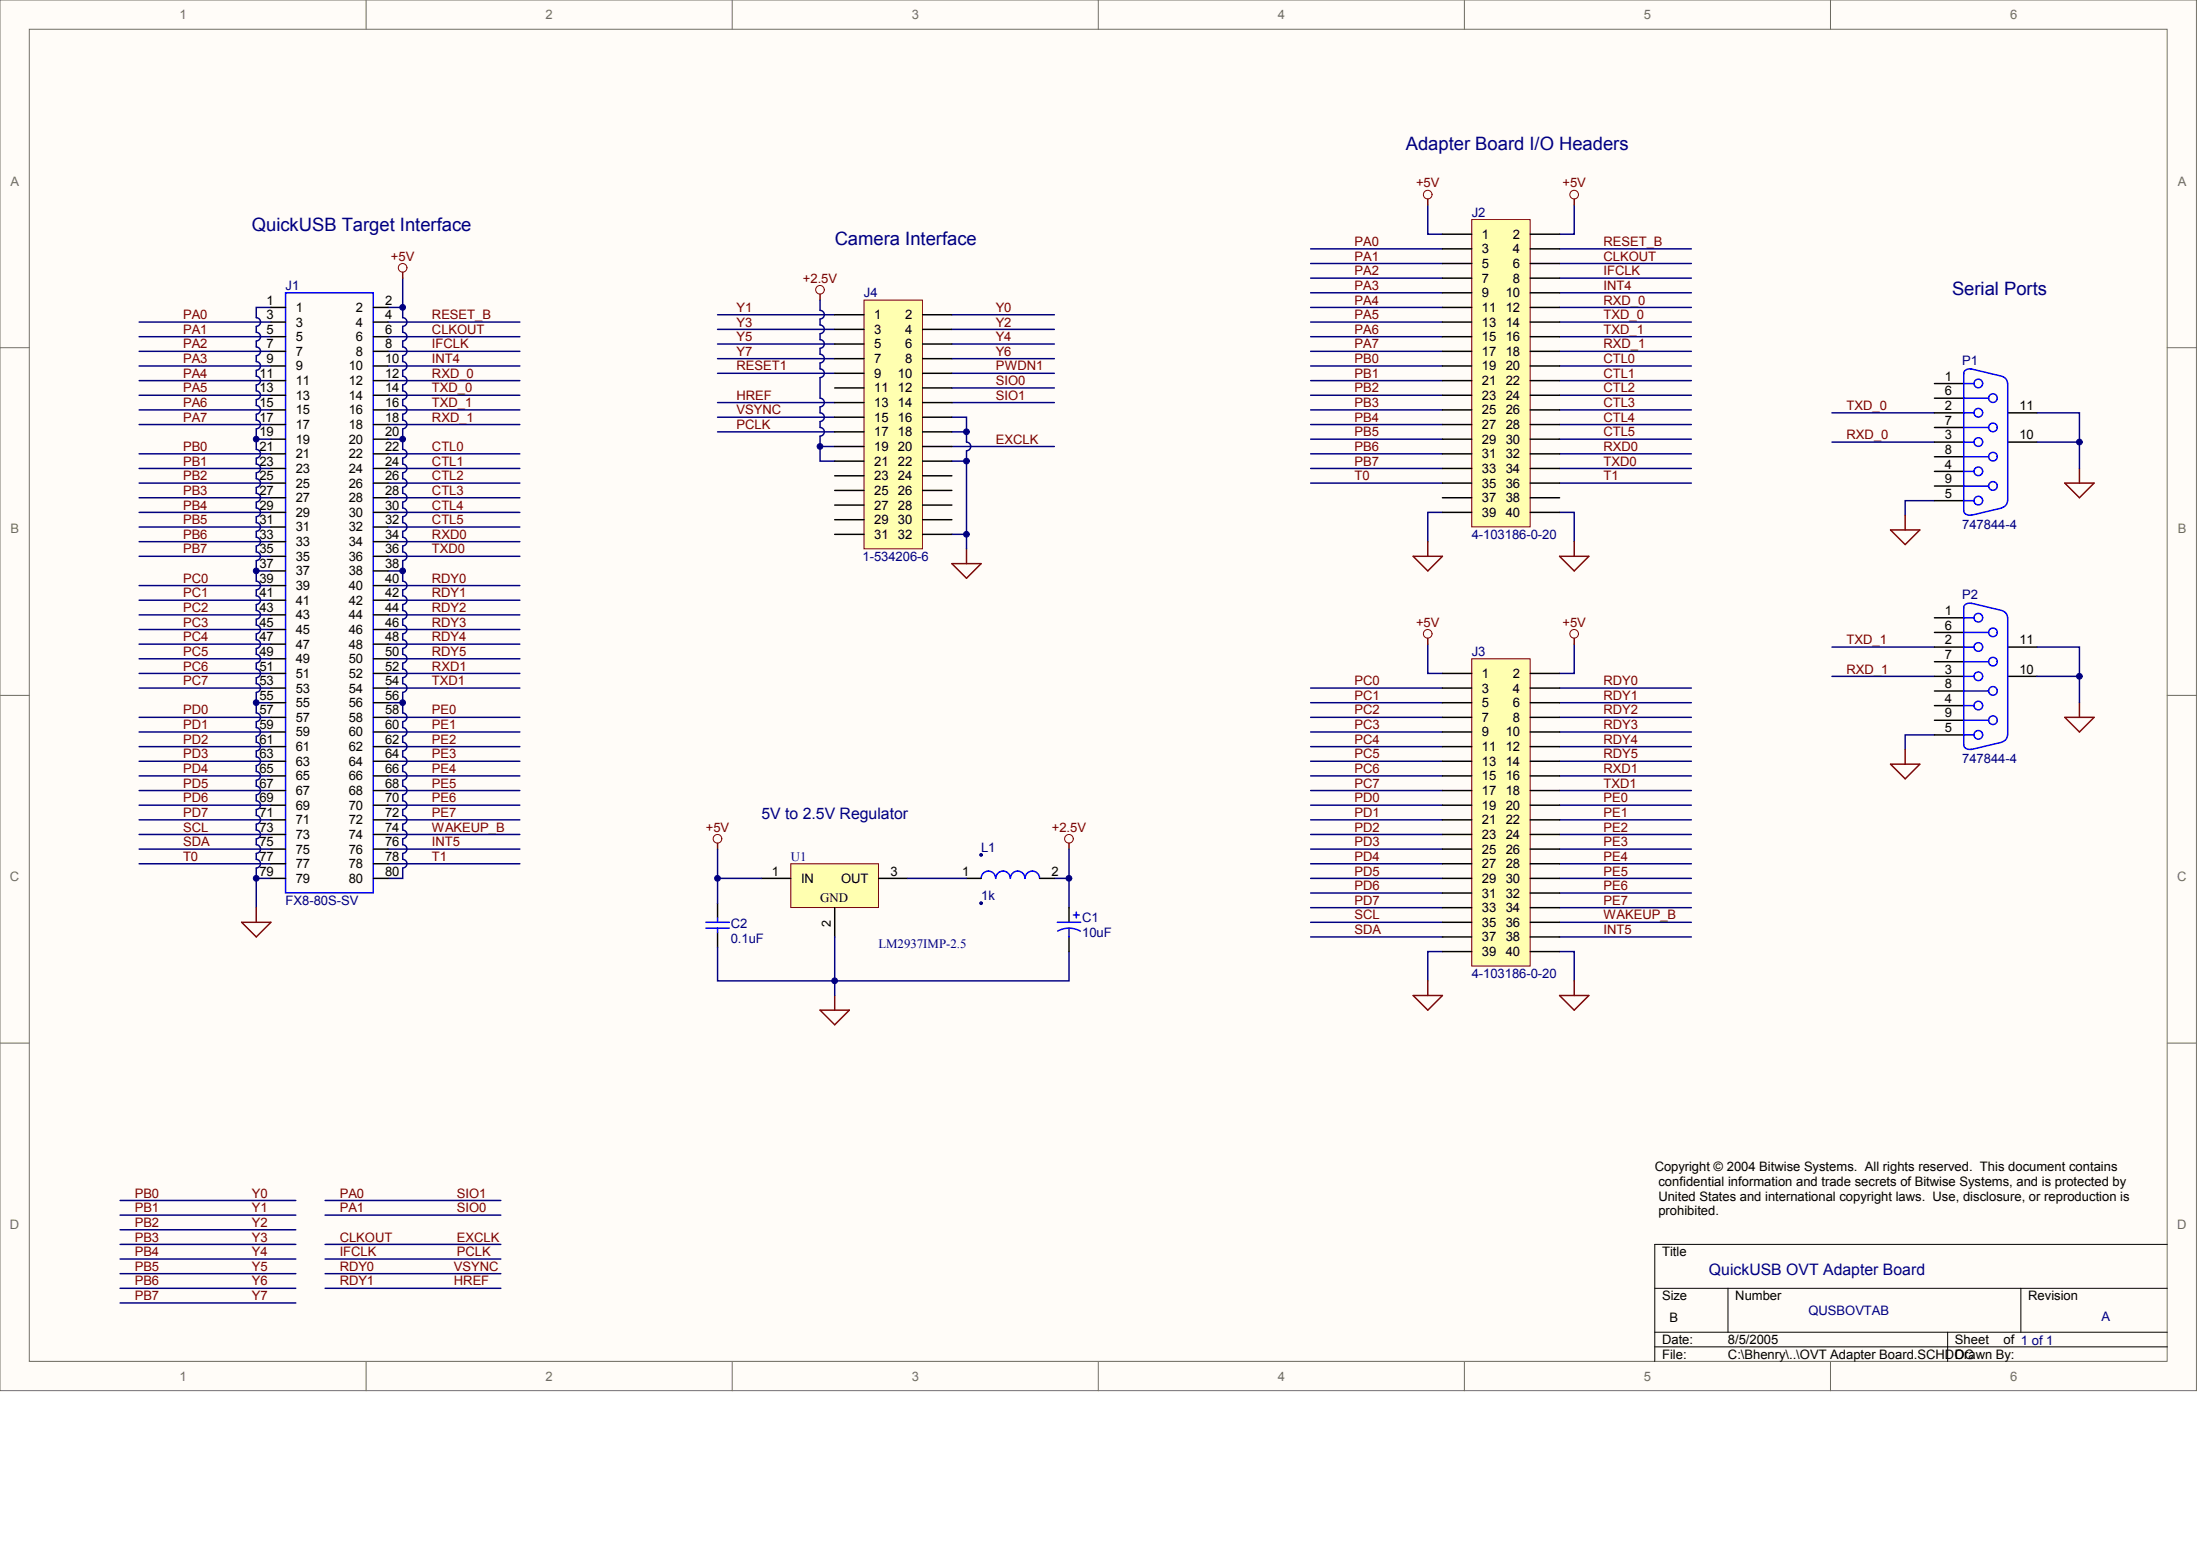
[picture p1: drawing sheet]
<svg xmlns="http://www.w3.org/2000/svg" width="840mm" height="594mm" viewBox="0 0 840 594" stroke-linecap="round" stroke-linejoin="round" font-family="sans-serif">
<g fill="#fffcf8" stroke="#716f64" stroke-width=".38">
<path d="M0 0h838.3v530.6h-838.3z"/>
<path d="M11.2 11.2h815.9v508.2h-815.9z"/>
</g>
<g fill="none" stroke="#716f64" stroke-width=".38">
<path d="M139.7 0v11.2M279.4 0v11.2M419.2 0v11.2M558.9 0v11.2M698.6 0v11.2M0 132.7h11.2M827.1 132.7h11.2M0 265.3h11.2M827.1 265.3h11.2M0 398h11.2M827.1 398h11.2M139.7 519.5v11.2"/>
<path d="M279.4 519.5v11.2M419.2 519.5v11.2M558.9 519.5v11.2M698.6 519.5v11.2"/>
</g>
<path d="M827.1 474.8h-195.6v44.7M631.5 491.6h195.6M659.5 491.6v16.7M771.2 491.6v16.7M631.5 508.3h195.6M631.5 513.9h195.6M743.3 508.3v11.2" fill="none" stroke="#000" stroke-width=".38"/>
<g fill="none" stroke="#000080" stroke-width=".56">
<path d="M544.9 78.2v11.2h5.6M600.8 78.2v11.2h-5.6M500.2 95h50.3M595.2 95h50.3M103.4 117.3h-5.6v3.9a1.65 1.65 0 0 1 1.6 1.7 1.65 1.65 0 0 1-1.6 1.6M148.1 117.3h5.6v3.9a1.65 1.65 0 0 1 1.6 1.7 1.65 1.65 0 0 1-1.6 1.6M153.7 106.1v11.2M313 114.5v3.9a1.68 1.68 0 0 1 1.6 1.7 1.68 1.68 0 0 1-1.6 1.7v2.2a1.65 1.65 0 0 1 1.6 1.6 1.65 1.65 0 0 1-1.6 1.7M500.2 111.7h50.3M500.2 106.1h50.3M500.2 117.3h50.3M500.2 100.5h50.3"/>
<path d="M595.2 111.7h50.3M595.2 106.1h50.3M595.2 117.3h50.3M595.2 100.5h50.3M53.1 139.6h50.3M53.1 134.1h50.3M53.1 128.5h50.3M53.1 122.9h50.3M97.8 124.6v2.2a1.65 1.65 0 0 1 1.6 1.6 1.65 1.65 0 0 1-1.6 1.7M97.8 130.1v2.3a1.65 1.65 0 0 1 1.6 1.6 1.65 1.65 0 0 1-1.6 1.7M97.8 135.7v2.3a1.65 1.65 0 0 1 1.6 1.6 1.65 1.65 0 0 1-1.6 1.7v2.3a1.65 1.65 0 0 1 1.6 1.6 1.65 1.65 0 0 1-1.6 1.6M148.1 139.6h50.3"/>
<path d="M148.1 134.1h50.3M148.1 128.5h50.3M148.1 122.9h50.3M153.7 124.6v2.2a1.65 1.65 0 0 1 1.6 1.6 1.65 1.65 0 0 1-1.6 1.7M153.7 130.1v2.3a1.65 1.65 0 0 1 1.6 1.6 1.65 1.65 0 0 1-1.6 1.7M153.7 135.7v2.3a1.65 1.65 0 0 1 1.6 1.6 1.65 1.65 0 0 1-1.6 1.7v2.3a1.65 1.65 0 0 1 1.6 1.6 1.65 1.65 0 0 1-1.6 1.6M273.8 120.1h44.8M273.8 125.7h44.8M273.8 131.3h44.8M273.8 136.8h44.8M313 138.5v2.3a1.68 1.68 0 0 1 1.6 1.6 1.68 1.68 0 0 1-1.6 1.7v7.8a1.65 1.65 0 0 1 1.6 1.7 1.65 1.65 0 0 1-1.6 1.6M313 127.4v2.2a1.68 1.68 0 0 1 1.6 1.7 1.68 1.68 0 0 1-1.6 1.6v2.3a1.65 1.65 0 0 1 1.6 1.6 1.65 1.65 0 0 1-1.6 1.7"/>
<path d="M363.3 120.1h39.1M363.3 125.7h39.1M363.3 131.3h39.1M363.3 136.8h39.1M500.2 139.6h50.3M500.2 134.1h50.3M500.2 128.5h50.3M500.2 122.9h50.3M595.2 139.6h50.3M595.2 134.1h50.3M595.2 128.5h50.3M595.2 122.9h50.3"/>
<path d="M53.1 150.8h50.3M53.1 145.2h50.3M53.1 156.4h50.3M97.8 146.9v2.2a1.65 1.65 0 0 1 1.6 1.7 1.65 1.65 0 0 1-1.6 1.6v2.3a1.65 1.65 0 0 1 1.6 1.7 1.65 1.65 0 0 1-1.6 1.6M97.8 158.1v2.2a1.65 1.65 0 0 1 1.6 1.7 1.65 1.65 0 0 1-1.6 1.6v7.9a1.65 1.65 0 0 1 1.6 1.6 1.65 1.65 0 0 1-1.6 1.7v2.3a1.65 1.65 0 0 1 1.6 1.6 1.65 1.65 0 0 1-1.6 1.7M148.1 150.8h50.3M148.1 145.2h50.3M148.1 156.4h50.3M153.7 146.9v2.2a1.65 1.65 0 0 1 1.6 1.7 1.65 1.65 0 0 1-1.6 1.6v2.3a1.65 1.65 0 0 1 1.6 1.7 1.65 1.65 0 0 1-1.6 1.6M153.7 158.1v2.2a1.65 1.65 0 0 1 1.6 1.7 1.65 1.65 0 0 1-1.6 1.6v4h-5.6M273.8 142.4h44.8M273.8 153.6h44.8"/>
<path d="M273.8 159.2h44.8M313 155.3v2.2a1.65 1.65 0 0 1 1.6 1.7 1.65 1.65 0 0 1-1.6 1.6M363.3 159.2h5.6v9.5a1.68 1.68 0 0 1 1.6 1.7 1.68 1.68 0 0 1-1.6 1.6v4h-5.6M363.3 142.4h39.1M363.3 148h39.1M363.3 153.6h39.1M500.2 150.8h50.3M500.2 145.2h50.3M500.2 156.4h50.3M595.2 150.8h50.3M595.2 145.2h50.3M595.2 156.4h50.3"/>
<path d="M699.2 157.5h39.1M53.1 162h50.3M53.1 178.7h50.3M53.1 173.2h50.3M97.8 167.6h5.6M148.1 162h50.3M148.1 178.7h50.3M148.1 173.2h50.3M153.7 167.6v3.9a1.68 1.68 0 0 1 1.6 1.7 1.68 1.68 0 0 1-1.6 1.6v2.3a1.65 1.65 0 0 1 1.6 1.6 1.65 1.65 0 0 1-1.6 1.7M273.8 164.8h44.8M313 166.5v9.5h5.6M313 160.9v2.2a1.65 1.65 0 0 1 1.6 1.7 1.65 1.65 0 0 1-1.6 1.6"/>
<path d="M313 170.4h5.6M363.3 170.4h39.1M363.3 164.8h5.6M368.9 176v33.5M500.2 162h50.3M500.2 178.7h50.3M500.2 173.2h50.3M500.2 167.6h50.3M595.2 162h50.3M595.2 178.7h50.3M595.2 173.2h50.3M595.2 167.6h50.3"/>
<path d="M699.2 168.7h39.1M53.1 189.9h50.3M53.1 184.3h50.3M53.1 195.5h50.3M97.8 180.4v2.3a1.65 1.65 0 0 1 1.6 1.6 1.65 1.65 0 0 1-1.6 1.6M97.8 186v2.2a1.65 1.65 0 0 1 1.6 1.7 1.65 1.65 0 0 1-1.6 1.6M97.8 191.6v2.2a1.65 1.65 0 0 1 1.6 1.7 1.65 1.65 0 0 1-1.6 1.6M97.8 197.2v2.2a1.65 1.65 0 0 1 1.6 1.7 1.65 1.65 0 0 1-1.6 1.6v2.3a1.65 1.65 0 0 1 1.6 1.6 1.65 1.65 0 0 1-1.6 1.7M148.1 189.9h50.3M148.1 184.3h50.3M148.1 195.5h50.3M153.7 197.2v2.2a1.68 1.68 0 0 1 1.6 1.7 1.68 1.68 0 0 1-1.6 1.7v2.2a1.65 1.65 0 0 1 1.6 1.6 1.65 1.65 0 0 1-1.6 1.7"/>
<path d="M153.7 191.6v2.2a1.65 1.65 0 0 1 1.6 1.7 1.65 1.65 0 0 1-1.6 1.6M153.7 186v2.2a1.65 1.65 0 0 1 1.6 1.7 1.65 1.65 0 0 1-1.6 1.6M153.7 180.4v2.3a1.65 1.65 0 0 1 1.6 1.6 1.65 1.65 0 0 1-1.6 1.6M500.2 184.3h50.3M550.5 195.5h-5.6v11.2M595.2 195.5h5.6v11.2M595.2 184.3h50.3M738.3 191h-11.2v5.6M53.1 212.3h50.3M53.1 206.7h50.3M53.1 201.1h50.3M97.8 208.3v2.3a1.65 1.65 0 0 1 1.6 1.6 1.65 1.65 0 0 1-1.6 1.7v3.9"/>
<path d="M103.4 217.8h-5.6v4a1.65 1.65 0 0 1 1.6 1.6 1.65 1.65 0 0 1-1.6 1.7v2.2a1.65 1.65 0 0 1 1.6 1.7 1.65 1.65 0 0 1-1.6 1.6M148.1 217.8h5.6v4a1.65 1.65 0 0 1 1.6 1.6 1.65 1.65 0 0 1-1.6 1.7v2.2a1.65 1.65 0 0 1 1.6 1.7 1.65 1.65 0 0 1-1.6 1.6M148.1 212.3h50.3M148.1 206.7h50.3M148.1 201.1h50.3M153.7 208.3v2.3a1.65 1.65 0 0 1 1.6 1.6 1.65 1.65 0 0 1-1.6 1.7v3.9M363.3 203.9h5.6M53.1 229h50.3M53.1 234.6h50.3M53.1 223.4h50.3M97.8 230.7v2.2a1.65 1.65 0 0 1 1.6 1.7 1.65 1.65 0 0 1-1.6 1.6v2.3a1.65 1.65 0 0 1 1.6 1.7 1.65 1.65 0 0 1-1.6 1.6M148.1 229h50.3"/>
<path d="M148.1 234.6h50.3M148.1 223.4h50.3M153.7 230.7v2.2a1.65 1.65 0 0 1 1.6 1.7 1.65 1.65 0 0 1-1.6 1.6v2.3a1.65 1.65 0 0 1 1.6 1.7 1.65 1.65 0 0 1-1.6 1.6M53.1 245.8h50.3M53.1 256.9h50.3M53.1 240.2h50.3M53.1 251.4h50.3M97.8 241.9v2.2a1.65 1.65 0 0 1 1.6 1.6 1.65 1.65 0 0 1-1.6 1.7M97.8 247.5v2.2a1.65 1.65 0 0 1 1.6 1.6 1.65 1.65 0 0 1-1.6 1.7v2.3a1.65 1.65 0 0 1 1.6 1.6 1.65 1.65 0 0 1-1.6 1.7M97.8 258.6v2.3a1.65 1.65 0 0 1 1.6 1.6 1.65 1.65 0 0 1-1.6 1.7v7.8a1.65 1.65 0 0 1 1.6 1.7 1.65 1.65 0 0 1-1.6 1.6v2.3a1.65 1.65 0 0 1 1.6 1.7 1.65 1.65 0 0 1-1.6 1.6M148.1 245.8h50.3M148.1 256.9h50.3"/>
<path d="M148.1 240.2h50.3M148.1 251.4h50.3M153.7 241.9v2.2a1.65 1.65 0 0 1 1.6 1.6 1.65 1.65 0 0 1-1.6 1.7M153.7 247.5v2.2a1.65 1.65 0 0 1 1.6 1.6 1.65 1.65 0 0 1-1.6 1.7v2.3a1.65 1.65 0 0 1 1.6 1.6 1.65 1.65 0 0 1-1.6 1.7M153.7 258.6v2.3a1.65 1.65 0 0 1 1.6 1.6 1.65 1.65 0 0 1-1.6 1.7v7.8a1.65 1.65 0 0 1 1.6 1.7 1.65 1.65 0 0 1-1.6 1.6v2.3a1.65 1.65 0 0 1 1.6 1.7 1.65 1.65 0 0 1-1.6 1.6M544.9 245.8v11.1h5.6M600.8 245.8v11.1h-5.6M699.2 246.9h39.1M699.2 258.1h39.1M53.1 262.5h50.3M53.1 273.7h50.3M53.1 279.3h50.3"/>
<path d="M97.8 268.1h5.6M148.1 262.5h50.3M148.1 273.7h50.3M148.1 279.3h50.3M148.1 268.1h5.6M500.2 262.5h50.3M500.2 273.7h50.3M500.2 279.3h50.3M500.2 268.1h50.3M595.2 262.5h50.3M595.2 273.7h50.3M595.2 279.3h50.3"/>
<path d="M595.2 268.1h50.3M53.1 296h50.3M53.1 284.9h50.3M53.1 290.5h50.3M97.8 281v2.2a1.65 1.65 0 0 1 1.6 1.7 1.65 1.65 0 0 1-1.6 1.6v2.3a1.65 1.65 0 0 1 1.6 1.6 1.65 1.65 0 0 1-1.6 1.7M97.8 292.1v2.3a1.65 1.65 0 0 1 1.6 1.6 1.65 1.65 0 0 1-1.6 1.7v2.3a1.65 1.65 0 0 1 1.6 1.6 1.65 1.65 0 0 1-1.6 1.7M148.1 296h50.3M148.1 284.9h50.3M148.1 290.5h50.3M153.7 281v2.2a1.65 1.65 0 0 1 1.6 1.7 1.65 1.65 0 0 1-1.6 1.6v2.3a1.65 1.65 0 0 1 1.6 1.6 1.65 1.65 0 0 1-1.6 1.7M153.7 292.1v2.3a1.65 1.65 0 0 1 1.6 1.6 1.65 1.65 0 0 1-1.6 1.7v2.3a1.65 1.65 0 0 1 1.6 1.6 1.65 1.65 0 0 1-1.6 1.7M500.2 296h50.3"/>
<path d="M500.2 284.9h50.3M500.2 290.5h50.3M595.2 296h50.3M595.2 284.9h50.3M595.2 290.5h50.3M738.3 280.4h-11.2v5.6M53.1 301.6h50.3M53.1 312.8h50.3M53.1 307.2h50.3M53.1 318.4h50.3M97.8 303.3v2.2a1.65 1.65 0 0 1 1.6 1.7 1.65 1.65 0 0 1-1.6 1.6M97.8 308.9v2.2a1.65 1.65 0 0 1 1.6 1.7 1.65 1.65 0 0 1-1.6 1.6v2.3a1.65 1.65 0 0 1 1.6 1.7 1.65 1.65 0 0 1-1.6 1.6"/>
<path d="M148.1 301.6h50.3M148.1 312.8h50.3M148.1 307.2h50.3M148.1 318.4h50.3M153.7 303.3v2.2a1.65 1.65 0 0 1 1.6 1.7 1.65 1.65 0 0 1-1.6 1.6M153.7 308.9v2.2a1.65 1.65 0 0 1 1.6 1.7 1.65 1.65 0 0 1-1.6 1.6v2.3a1.65 1.65 0 0 1 1.6 1.7 1.65 1.65 0 0 1-1.6 1.6M500.2 301.6h50.3M500.2 312.8h50.3M500.2 307.2h50.3M500.2 318.4h50.3M595.2 301.6h50.3M595.2 312.8h50.3"/>
<path d="M595.2 307.2h50.3M595.2 318.4h50.3M53.1 324h50.3M53.1 329.6h50.3M97.8 320.1v2.2a1.65 1.65 0 0 1 1.6 1.7 1.65 1.65 0 0 1-1.6 1.6v2.3a1.65 1.65 0 0 1 1.6 1.6 1.65 1.65 0 0 1-1.6 1.7M97.8 331.2v4h5.6M97.8 335.2v11.1M148.1 324h50.3M148.1 329.6h50.3M153.7 320.1v2.2a1.65 1.65 0 0 1 1.6 1.7 1.65 1.65 0 0 1-1.6 1.6v2.3a1.65 1.65 0 0 1 1.6 1.6 1.65 1.65 0 0 1-1.6 1.7M153.7 331.2v4h-5.6M408 324v11.2h-5.6"/>
<path d="M408 335.2v11.1M500.2 324h50.3M500.2 329.6h50.3M500.2 335.2h50.3M595.2 324h50.3M595.2 329.6h50.3M595.2 335.2h50.3M500.2 346.3h50.3M500.2 351.9h50.3M500.2 340.7h50.3M500.2 357.5h50.3M595.2 346.3h50.3"/>
<path d="M595.2 351.9h50.3M595.2 340.7h50.3M595.2 357.5h50.3M408 363.1v11.2h-89.4v5.5M550.5 363.1h-5.6v11.2M595.2 363.1h5.6v11.2M45.8 458h67.1M124.1 458h67M45.8 474.8h67.1M45.8 463.6h67.1M45.8 469.2h67.1M124.1 474.8h67"/>
<path d="M124.1 463.6h67M45.8 480.4h67.1M45.8 486h67.1M45.8 491.6h67.1M45.8 497.1h67.1M124.1 480.4h67M124.1 486h67M124.1 491.6h67"/>
</g>
<g fill="none" stroke="#800000" stroke-width=".38">
<circle cx="544.9" cy="74.3" r="1.65"/>
<circle cx="600.8" cy="74.3" r="1.65"/>
<circle cx="153.7" cy="102.2" r="1.65"/>
<circle cx="312.9" cy="110.6" r="1.65"/>
<circle cx="544.9" cy="241.8" r="1.65"/>
<circle cx="600.8" cy="241.8" r="1.65"/>
<circle cx="273.8" cy="320" r="1.65"/>
<circle cx="408" cy="320" r="1.65"/>
</g>
<g fill="none" stroke="#800000" stroke-width=".56">
<path d="M544.9 76v2.2M600.8 76v2.2M153.7 103.9v2.2M313 112.3v2.2M793.6 178.7v5.6M727.1 196.6v5.6M788 184.3h11.2l-5.6 5.6zM363.3 215.1h11.1l-5.5 5.5zM368.9 209.5v5.6M539.3 212.3h11.2l-5.6 5.5zM544.9 206.7v5.6M595.2 212.3h11.2l-5.6 5.5z"/>
<path d="M600.8 206.7v5.6M721.5 202.2h11.2l-5.6 5.6zM544.9 243.5v2.3M600.8 243.5v2.3M788 273.7h11.2l-5.6 5.6zM793.6 268.1v5.6M721.5 291.6h11.2l-5.6 5.6zM727.1 286v5.6M273.8 321.7v2.3M408 321.7v2.3M92.2 351.9h11.2l-5.6 5.6zM97.8 346.3v5.6"/>
<path d="M318.6 379.8v5.6M539.3 379.8h11.2l-5.6 5.6zM544.9 374.3v5.5M595.2 379.8h11.2l-5.6 5.6zM600.8 374.3v5.5M313 385.4h11.1l-5.5 5.6z"/>
</g>
<path d="M109 111.7h33.5v229h-33.5z" fill="none" stroke="#00f" stroke-width=".56"/>
<g fill="none" stroke="#000" stroke-width=".56">
<path d="M103.4 117.3h5.6M142.5 117.3h5.6M103.4 122.9h5.6M103.4 128.5h5.6M103.4 134.1h5.6M103.4 139.6h5.6M142.5 122.9h5.6M142.5 128.5h5.6M142.5 134.1h5.6M142.5 139.6h5.6M103.4 145.2h5.6M103.4 150.8h5.6"/>
<path d="M103.4 156.4h5.6M142.5 145.2h5.6M142.5 150.8h5.6M142.5 156.4h5.6M103.4 162h5.6M103.4 167.6h5.6M103.4 173.2h5.6M103.4 178.7h5.6M142.5 162h5.6M142.5 167.6h5.6M142.5 173.2h5.6M142.5 178.7h5.6"/>
<path d="M103.4 184.3h5.6M103.4 189.9h5.6M103.4 195.5h5.6M142.5 184.3h5.6M142.5 189.9h5.6M142.5 195.5h5.6M103.4 201.1h5.6M103.4 206.7h5.6M103.4 212.3h5.6M103.4 217.8h5.6M142.5 201.1h5.6M142.5 206.7h5.6"/>
<path d="M142.5 212.3h5.6M142.5 217.8h5.6M103.4 223.4h5.6M103.4 229h5.6M103.4 234.6h5.6M142.5 223.4h5.6M142.5 229h5.6M142.5 234.6h5.6M103.4 240.2h5.6M103.4 245.8h5.6M103.4 251.4h5.6M103.4 256.9h5.6"/>
<path d="M142.5 240.2h5.6M142.5 245.8h5.6M142.5 251.4h5.6M142.5 256.9h5.6M103.4 262.5h5.6M103.4 268.1h5.6M103.4 273.7h5.6M103.4 279.3h5.6M142.5 262.5h5.6M142.5 268.1h5.6M142.5 273.7h5.6M142.5 279.3h5.6"/>
<path d="M103.4 284.9h5.6M103.4 290.5h5.6M103.4 296h5.6M142.5 284.9h5.6M142.5 290.5h5.6M142.5 296h5.6M103.4 301.6h5.6M103.4 307.2h5.6M103.4 312.8h5.6M103.4 318.4h5.6M142.5 301.6h5.6M142.5 307.2h5.6"/>
<path d="M142.5 312.8h5.6M142.5 318.4h5.6M103.4 324h5.6M103.4 329.6h5.6M103.4 335.2h5.6M142.5 324h5.6M142.5 329.6h5.6M142.5 335.2h5.6"/>
</g>
<path d="M561.7 83.8h22.3v117.2h-22.3z" fill="#ffffb0" stroke="#800000" stroke-width=".38"/>
<g fill="none" stroke="#000" stroke-width=".56">
<path d="M550.5 89.4h11.2M550.5 95h11.2M584 89.4h11.2M584 95h11.2M550.5 100.5h11.2M550.5 106.1h11.2M550.5 111.7h11.2M550.5 117.3h11.2M584 100.5h11.2M584 106.1h11.2M584 111.7h11.2M584 117.3h11.2"/>
<path d="M550.5 122.9h11.2M550.5 128.5h11.2M550.5 134.1h11.2M550.5 139.6h11.2M584 122.9h11.2M584 128.5h11.2M584 134.1h11.2M584 139.6h11.2M550.5 145.2h11.2M550.5 150.8h11.2M550.5 156.4h11.2M584 145.2h11.2"/>
<path d="M584 150.8h11.2M584 156.4h11.2M550.5 162h11.2M550.5 167.6h11.2M550.5 173.2h11.2M550.5 178.7h11.2M584 162h11.2M584 167.6h11.2M584 173.2h11.2M584 178.7h11.2M550.5 184.3h11.2M550.5 189.9h11.2"/>
<path d="M550.5 195.5h11.2M584 184.3h11.2M584 189.9h11.2M584 195.5h11.2"/>
</g>
<path d="M561.7 251.4h22.3v117.2h-22.3z" fill="#ffffb0" stroke="#800000" stroke-width=".38"/>
<g fill="none" stroke="#000" stroke-width=".56">
<path d="M550.5 256.9h11.2M584 256.9h11.2M550.5 262.5h11.2M550.5 268.1h11.2M550.5 273.7h11.2M550.5 279.3h11.2M584 262.5h11.2M584 268.1h11.2M584 273.7h11.2M584 279.3h11.2M550.5 284.9h11.2M550.5 290.5h11.2"/>
<path d="M550.5 296h11.2M584 284.9h11.2M584 290.5h11.2M584 296h11.2M550.5 301.6h11.2M550.5 307.2h11.2M550.5 312.8h11.2M550.5 318.4h11.2M584 301.6h11.2M584 307.2h11.2M584 312.8h11.2M584 318.4h11.2"/>
<path d="M550.5 324h11.2M550.5 329.6h11.2M550.5 335.2h11.2M584 324h11.2M584 329.6h11.2M584 335.2h11.2M550.5 340.7h11.2M550.5 346.3h11.2M550.5 351.9h11.2M550.5 357.5h11.2M584 340.7h11.2M584 346.3h11.2"/>
<path d="M584 351.9h11.2M584 357.5h11.2M550.5 363.1h11.2M584 363.1h11.2"/>
</g>
<path d="M329.7 114.5h22.3v94.9h-22.3z" fill="#ffffb0" stroke="#800000" stroke-width=".38"/>
<g fill="none" stroke="#000" stroke-width=".56">
<path d="M318.6 120.1h11.1M318.6 125.7h11.1M318.6 131.3h11.1M318.6 136.8h11.1M352.1 120.1h11.2M352.1 125.7h11.2M352.1 131.3h11.2M352.1 136.8h11.2M318.6 142.4h11.1M318.6 148h11.1M318.6 153.6h11.1M318.6 159.2h11.1"/>
<path d="M352.1 142.4h11.2M352.1 148h11.2M352.1 153.6h11.2M352.1 159.2h11.2M738.3 146.3h11.1M738.3 157.5h11.1M738.3 151.9h11.1M766.2 157.5h11.2M318.6 164.8h11.1M318.6 170.4h11.1M318.6 176h11.1M352.1 164.8h11.2"/>
<path d="M352.1 170.4h11.2M352.1 176h11.2M738.3 168.7h11.1M738.3 179.9h11.1M738.3 163.1h11.1M738.3 174.3h11.1M766.2 168.7h11.2M318.6 181.5h11.1M318.6 187.1h11.1M318.6 192.7h11.1M318.6 198.3h11.1M352.1 181.5h11.2"/>
<path d="M352.1 187.1h11.2M352.1 192.7h11.2M352.1 198.3h11.2M738.3 191h11.1M738.3 185.4h11.1M318.6 203.9h11.1M352.1 203.9h11.2M738.3 235.7h11.1M738.3 246.9h11.1M738.3 258.1h11.1M738.3 241.3h11.1M738.3 252.5h11.1"/>
<path d="M766.2 246.9h11.2M766.2 258.1h11.2M738.3 269.2h11.1M738.3 263.7h11.1M738.3 274.8h11.1M738.3 280.4h11.1M368.9 335.2h5.5M396.8 335.2h5.6M273.8 344.6v5.6M273.8 355.8v5.6M408 346.3v5.6M408 357.5v5.6"/>
</g>
<g fill="none" stroke="#00f" stroke-width=".56">
<path d="M749.4 157.5h4M749.4 146.3h4M749.4 151.9h9.6M749.4 142.4v52.5M752.2 140.8l11.8 2.8M752.5 140.9a2.14 2.14 0 0 0-3 1.7M764.1 143.7l1.5 1 .6 1.6M766.2 146.3v44.7M749.4 168.7h4M749.4 179.9h4M749.4 163.1h9.6M749.4 174.3h9.6"/>
<path d="M749.4 191h4M749.4 185.4h9.6M749.5 194.8a2.25 2.25 0 0 0 3 1.6M764 193.8l-11.8 2.8M766.2 191l-.6 1.7-1.5 1M749.4 231.8v52.5M749.4 235.7h4M752.2 230.1l11.8 2.8M752.5 230.3a2.14 2.14 0 0 0-3 1.7M764.1 233l1.5 1 .6 1.7M766.2 235.7v44.7M749.4 246.9h4"/>
<path d="M749.4 258.1h4M749.4 241.3h9.6M749.4 252.5h9.6M749.4 269.2h4M749.4 263.7h9.6M749.4 274.8h9.6M749.4 280.4h4M749.5 284.2a2.25 2.25 0 0 0 3 1.6M764 283.2l-11.8 2.8M766.2 280.4l-.6 1.7-1.5 .9M385.6 335.2a2.79 2.79 0 0 0-2.8-2.8 2.79 2.79 0 0 0-2.8 2.8 2.77 2.77 0 0 0-2.8-2.8 2.77 2.77 0 0 0-2.8 2.8M396.7 335.2a2.79 2.79 0 0 0-2.8-2.8 2.79 2.79 0 0 0-2.7 2.8 2.77 2.77 0 0 0-2.8-2.8 2.77 2.77 0 0 0-2.8 2.8"/>
<path d="M269.4 351.9h8.9M269.4 354.1h8.9M273.8 350.2v1.7M273.8 354.1v1.7M403.5 351.9h8.9M408 354.1l2.5 .4 1.8 .8M408 354.1l-2 .3-2.4 .9M408 354.1v3.4M409.7 349.1h2.2M410.8 348v2.2"/>
<circle cx="755" cy="157.5" r="1.65"/>
<circle cx="755" cy="146.3" r="1.65"/>
<circle cx="760.6" cy="151.9" r="1.65"/>
<circle cx="755" cy="168.7" r="1.65"/>
<circle cx="755" cy="179.8" r="1.65"/>
<circle cx="760.6" cy="163.1" r="1.65"/>
<circle cx="760.6" cy="174.2" r="1.65"/>
<circle cx="755" cy="191" r="1.65"/>
<circle cx="760.6" cy="185.4" r="1.65"/>
<circle cx="755" cy="235.7" r="1.65"/>
<circle cx="755" cy="246.9" r="1.65"/>
<circle cx="755" cy="258" r="1.65"/>
<circle cx="760.6" cy="252.5" r="1.65"/>
<circle cx="760.6" cy="241.3" r="1.65"/>
<circle cx="755" cy="269.2" r="1.65"/>
<circle cx="760.6" cy="274.8" r="1.65"/>
<circle cx="760.6" cy="263.6" r="1.65"/>
<circle cx="755" cy="280.4" r="1.65"/>
</g>
<path d="M777.4 157.5h16.2v11.2h-16.2M793.6 168.7v10M777.4 246.9h16.2v11.2M777.4 258.1h16.2v10M273.8 335.2v9.4" fill="none" stroke="#000080" stroke-width=".56"/>
<g fill="#000080" stroke="#000080" stroke-width=".38">
<circle cx="374.4" cy="326.2" r=".53"/>
<circle cx="374.4" cy="344.6" r=".53"/>
</g>
<path d="M301.8 329.6h33.5v16.7h-33.5z" fill="#ffffb0" stroke="#800000" stroke-width=".38"/>
<path d="M290.6 335.2h11.2M335.3 335.2h11.2M318.6 346.3v11.2" fill="none" stroke="#000" stroke-width=".56"/>
<path d="M273.8 324v11.2h16.8M346.5 335.2h22.4M318.6 357.5v16.8h-44.8v-12.9" fill="none" stroke="#000080" stroke-width=".56"/>
<g fill="#000080" stroke="#000080" stroke-width=".38">
<circle cx="97.8" cy="335.1" r="1.09"/>
<circle cx="97.8" cy="268.1" r="1.09"/>
<circle cx="97.8" cy="217.8" r="1.09"/>
<circle cx="97.8" cy="167.5" r="1.09"/>
<circle cx="153.7" cy="268.1" r="1.09"/>
<circle cx="153.7" cy="217.8" r="1.09"/>
<circle cx="153.7" cy="167.5" r="1.09"/>
<circle cx="153.7" cy="117.3" r="1.09"/>
<circle cx="273.8" cy="335.1" r="1.09"/>
<circle cx="312.9" cy="170.3" r="1.09"/>
<circle cx="318.5" cy="374.2" r="1.09"/>
<circle cx="368.8" cy="203.9" r="1.09"/>
<circle cx="368.8" cy="175.9" r="1.09"/>
<circle cx="368.8" cy="164.8" r="1.09"/>
<circle cx="407.9" cy="335.1" r="1.09"/>
<circle cx="793.6" cy="258" r="1.09"/>
<circle cx="793.6" cy="168.7" r="1.09"/>
</g>
<g font-size="7" fill="#000080">
<text x="536.5" y="57.3">Adapter Board I/O Headers</text>
<text x="96.1" y="88">QuickUSB Target Interface</text>
<text x="318.6" y="93.6">Camera Interface</text>
<text x="745" y="112.6">Serial Ports</text>
</g>
<g font-size="6" fill="#000080">
<text x="290.6" y="312.7">5V to 2.5V Regulator</text>
<text x="652.2" y="486.4">QuickUSB OVT Adapter Board</text>
</g>
<g font-size="5" fill="#716f64">
<text x="68.5" y="7.3">1</text>
<text x="208.2" y="7.3">2</text>
<text x="348" y="7.3">3</text>
<text x="487.7" y="7.3">4</text>
<text x="627.4" y="7.3">5</text>
<text x="767.1" y="7.3">6</text>
<text x="4" y="70.8">A</text>
<text x="831.1" y="70.8">A</text>
<text x="4" y="203.5">B</text>
<text x="831.1" y="203.5">B</text>
<text x="3.8" y="336.1">C</text>
<text x="830.9" y="336.1">C</text>
<text x="3.8" y="468.8">D</text>
<text x="830.9" y="468.8">D</text>
<text x="68.5" y="526.8">1</text>
<text x="208.2" y="526.8">2</text>
<text x="348" y="526.8">3</text>
<text x="487.7" y="526.8">4</text>
<text x="627.4" y="526.8">5</text>
<text x="767.1" y="526.8">6</text>
</g>
<g font-size="5" fill="#800000">
<text x="540.4" y="71.5">+5V</text>
<text x="596.3" y="71.5">+5V</text>
<text x="517" y="93.9">PA0</text>
<text x="612" y="93.9">RESET_B</text>
<text x="149.2" y="99.5">+5V</text>
<text x="517" y="99.5">PA1</text>
<text x="612" y="99.5">CLKOUT</text>
<text x="306.4" y="107.8">+2.5V</text>
<text x="517" y="105">PA2</text>
<text x="612" y="105">IFCLK</text>
<text x="517" y="110.6">PA3</text>
<text x="612" y="110.6">INT4</text>
<text x="281.1" y="119">Y1</text>
<text x="380" y="119">Y0</text>
<text x="517" y="116.2">PA4</text>
<text x="612" y="116.2">RXD_0</text>
<text x="69.9" y="121.8">PA0</text>
<text x="164.9" y="121.8">RESET_B</text>
<text x="281.1" y="124.6">Y3</text>
<text x="380" y="124.6">Y2</text>
<text x="517" y="121.8">PA5</text>
<text x="612" y="121.8">TXD_0</text>
<text x="69.9" y="127.4">PA1</text>
<text x="164.9" y="127.4">CLKOUT</text>
<text x="281.1" y="130.2">Y5</text>
<text x="380" y="130.2">Y4</text>
<text x="517" y="127.4">PA6</text>
<text x="612" y="127.4">TXD_1</text>
<text x="69.9" y="133">PA2</text>
<text x="164.9" y="133">IFCLK</text>
<text x="281.1" y="135.8">Y7</text>
<text x="380" y="135.8">Y6</text>
<text x="517" y="133">PA7</text>
<text x="612" y="133">RXD_1</text>
<text x="69.9" y="138.6">PA3</text>
<text x="164.9" y="138.6">INT4</text>
<text x="281.1" y="141.3">RESET1</text>
<text x="380" y="141.3">PWDN1</text>
<text x="517" y="138.6">PB0</text>
<text x="612" y="138.6">CTL0</text>
<text x="69.9" y="149.7">PA5</text>
<text x="69.9" y="144.1">PA4</text>
<text x="164.9" y="144.1">RXD_0</text>
<text x="164.9" y="149.7">TXD_0</text>
<text x="380" y="146.9">SIO0</text>
<text x="517" y="149.7">PB2</text>
<text x="517" y="144.1">PB1</text>
<text x="612" y="144.1">CTL1</text>
<text x="612" y="149.7">CTL2</text>
<text x="69.9" y="155.3">PA6</text>
<text x="164.9" y="155.3">TXD_1</text>
<text x="281.1" y="152.5">HREF</text>
<text x="380" y="152.5">SIO1</text>
<text x="517" y="155.3">PB3</text>
<text x="612" y="155.3">CTL3</text>
<text x="69.9" y="160.9">PA7</text>
<text x="164.9" y="160.9">RXD_1</text>
<text x="281.1" y="158.1">VSYNC</text>
<text x="517" y="160.9">PB4</text>
<text x="612" y="160.9">CTL4</text>
<text x="704.7" y="156.4">TXD_0</text>
<text x="281.1" y="163.7">PCLK</text>
<text x="517" y="166.5">PB5</text>
<text x="612" y="166.5">CTL5</text>
<text x="704.7" y="167.6">RXD_0</text>
<text x="69.9" y="172.1">PB0</text>
<text x="164.9" y="172.1">CTL0</text>
<text x="380" y="169.3">EXCLK</text>
<text x="517" y="172.1">PB6</text>
<text x="612" y="172.1">RXD0</text>
<text x="69.9" y="177.7">PB1</text>
<text x="164.9" y="177.7">CTL1</text>
<text x="517" y="177.7">PB7</text>
<text x="612" y="177.7">TXD0</text>
<text x="69.9" y="183.2">PB2</text>
<text x="164.9" y="183.2">CTL2</text>
<text x="517" y="183.2">T0</text>
<text x="612" y="183.2">T1</text>
<text x="69.9" y="188.8">PB3</text>
<text x="164.9" y="188.8">CTL3</text>
<text x="69.9" y="194.4">PB4</text>
<text x="164.9" y="194.4">CTL4</text>
<text x="69.9" y="200">PB5</text>
<text x="164.9" y="200">CTL5</text>
<text x="69.9" y="205.6">PB6</text>
<text x="164.9" y="205.6">RXD0</text>
<text x="69.9" y="211.2">PB7</text>
<text x="164.9" y="211.2">TXD0</text>
<text x="69.9" y="227.9">PC1</text>
<text x="69.9" y="222.3">PC0</text>
<text x="164.9" y="227.9">RDY1</text>
<text x="164.9" y="222.3">RDY0</text>
<text x="69.9" y="233.5">PC2</text>
<text x="164.9" y="233.5">RDY2</text>
<text x="69.9" y="239.1">PC3</text>
<text x="164.9" y="239.1">RDY3</text>
<text x="540.4" y="239.1">+5V</text>
<text x="596.3" y="239.1">+5V</text>
<text x="69.9" y="244.7">PC4</text>
<text x="164.9" y="244.7">RDY4</text>
<text x="704.7" y="245.8">TXD_1</text>
<text x="69.9" y="250.3">PC5</text>
<text x="164.9" y="250.3">RDY5</text>
<text x="69.9" y="255.9">PC6</text>
<text x="164.9" y="255.9">RXD1</text>
<text x="704.7" y="257">RXD_1</text>
<text x="69.9" y="261.4">PC7</text>
<text x="164.9" y="261.4">TXD1</text>
<text x="517" y="261.4">PC0</text>
<text x="612" y="261.4">RDY0</text>
<text x="517" y="267">PC1</text>
<text x="612" y="267">RDY1</text>
<text x="69.9" y="272.6">PD0</text>
<text x="164.9" y="272.6">PE0</text>
<text x="517" y="272.6">PC2</text>
<text x="612" y="272.6">RDY2</text>
<text x="69.9" y="278.2">PD1</text>
<text x="164.9" y="278.2">PE1</text>
<text x="517" y="278.2">PC3</text>
<text x="612" y="278.2">RDY3</text>
<text x="69.9" y="283.8">PD2</text>
<text x="164.9" y="283.8">PE2</text>
<text x="517" y="283.8">PC4</text>
<text x="612" y="283.8">RDY4</text>
<text x="69.9" y="289.4">PD3</text>
<text x="164.9" y="289.4">PE3</text>
<text x="517" y="289.4">PC5</text>
<text x="612" y="289.4">RDY5</text>
<text x="69.9" y="295">PD4</text>
<text x="164.9" y="295">PE4</text>
<text x="517" y="295">PC6</text>
<text x="612" y="295">RXD1</text>
<text x="69.9" y="300.5">PD5</text>
<text x="164.9" y="300.5">PE5</text>
<text x="517" y="300.5">PC7</text>
<text x="612" y="300.5">TXD1</text>
<text x="69.9" y="311.7">PD7</text>
<text x="69.9" y="306.1">PD6</text>
<text x="164.9" y="311.7">PE7</text>
<text x="164.9" y="306.1">PE6</text>
<text x="517" y="306.1">PD0</text>
<text x="517" y="311.7">PD1</text>
<text x="612" y="306.1">PE0</text>
<text x="612" y="311.7">PE1</text>
<text x="69.9" y="317.3">SCL</text>
<text x="164.9" y="317.3">WAKEUP_B</text>
<text x="269.4" y="317.3">+5V</text>
<text x="401.4" y="317.3">+2.5V</text>
<text x="517" y="317.3">PD2</text>
<text x="612" y="317.3">PE2</text>
<text x="69.9" y="322.9">SDA</text>
<text x="164.9" y="322.9">INT5</text>
<text x="517" y="322.9">PD3</text>
<text x="612" y="322.9">PE3</text>
<text x="69.9" y="328.5">T0</text>
<text x="164.9" y="328.5">T1</text>
<text x="517" y="328.5">PD4</text>
<text x="612" y="328.5">PE4</text>
<text x="517" y="334.1">PD5</text>
<text x="612" y="334.1">PE5</text>
<text x="517" y="339.7">PD6</text>
<text x="612" y="339.7">PE6</text>
<text x="517" y="345.2">PD7</text>
<text x="612" y="345.2">PE7</text>
<text x="517" y="350.8">SCL</text>
<text x="612" y="350.8">WAKEUP_B</text>
<text x="517" y="356.4">SDA</text>
<text x="612" y="356.4">INT5</text>
<text x="51.4" y="457">PB0</text>
<text x="96.1" y="457">Y0</text>
<text x="129.7" y="457">PA0</text>
<text x="174.4" y="457">SIO1</text>
<text x="51.4" y="462.5">PB1</text>
<text x="96.1" y="462.5">Y1</text>
<text x="129.7" y="462.5">PA1</text>
<text x="174.4" y="462.5">SIO0</text>
<text x="51.4" y="468.1">PB2</text>
<text x="51.4" y="473.7">PB3</text>
<text x="96.1" y="468.1">Y2</text>
<text x="96.1" y="473.7">Y3</text>
<text x="129.7" y="473.7">CLKOUT</text>
<text x="174.4" y="473.7">EXCLK</text>
<text x="51.4" y="479.3">PB4</text>
<text x="96.1" y="479.3">Y4</text>
<text x="129.7" y="479.3">IFCLK</text>
<text x="174.4" y="479.3">PCLK</text>
<text x="51.4" y="484.9">PB5</text>
<text x="96.1" y="484.9">Y5</text>
<text x="129.7" y="484.9">RDY0</text>
<text x="173.3" y="484.9">VSYNC</text>
<text x="51.4" y="490.5">PB6</text>
<text x="96.1" y="490.5">Y6</text>
<text x="129.7" y="490.5">RDY1</text>
<text x="173.3" y="490.5">HREF</text>
<text x="51.4" y="496.1">PB7</text>
<text x="96.1" y="496.1">Y7</text>
</g>
<g font-size="5" fill="#000080">
<text x="561.7" y="82.7">J2</text>
<text x="109" y="110.6">J1</text>
<text x="329.7" y="113.4">J4</text>
<text x="748.9" y="139.1">P1</text>
<text x="748.9" y="201.7">747844-4</text>
<text x="561.7" y="205.6">4-103186-0-20</text>
<text x="329.2" y="214">1-534206-6</text>
<text x="748.9" y="228.5">P2</text>
<text x="561.7" y="250.3">J3</text>
<text x="748.9" y="291.1">747844-4</text>
<text x="374.4" y="325.1">L1</text>
<text x="109" y="345.2">FX8-80S-SV</text>
<text x="374.4" y="343.6">1k</text>
<text x="413" y="351.9">C1</text>
<text x="278.9" y="354.2">C2</text>
<text x="278.9" y="359.8">0.1uF</text>
<text x="413" y="357.5">10uF</text>
<text x="561.7" y="373.2">4-103186-0-20</text>
<text x="690.2" y="501.6">QUSBOVTAB</text>
<text x="802" y="503.9">A</text>
</g>
<g font-size="5">
<text x="565.6" y="91.1">1</text>
<text x="577.4" y="91.1">2</text>
<text x="565.6" y="96.7">3</text>
<text x="577.4" y="96.7">4</text>
<text x="565.6" y="102.2">5</text>
<text x="565.6" y="107.8">7</text>
<text x="577.4" y="102.2">6</text>
<text x="577.4" y="107.8">8</text>
<text x="565.6" y="113.4">9</text>
<text x="574.6" y="113.4">10</text>
<text x="101.8" y="116.2">1</text>
<text x="112.9" y="119">1</text>
<text x="135.9" y="119">2</text>
<text x="147" y="116.2">2</text>
<text x="565.6" y="119">11</text>
<text x="574.6" y="119">12</text>
<text x="101.8" y="121.8">3</text>
<text x="112.9" y="124.6">3</text>
<text x="135.9" y="124.6">4</text>
<text x="147" y="121.8">4</text>
<text x="333.6" y="121.8">1</text>
<text x="345.4" y="121.8">2</text>
<text x="565.6" y="124.6">13</text>
<text x="574.6" y="124.6">14</text>
<text x="101.8" y="127.4">5</text>
<text x="112.9" y="130.2">5</text>
<text x="135.9" y="130.2">6</text>
<text x="147" y="127.4">6</text>
<text x="333.6" y="127.4">3</text>
<text x="345.4" y="127.4">4</text>
<text x="565.6" y="130.2">15</text>
<text x="574.6" y="130.2">16</text>
<text x="101.8" y="133">7</text>
<text x="112.9" y="135.8">7</text>
<text x="135.9" y="135.8">8</text>
<text x="147" y="133">8</text>
<text x="333.6" y="133">5</text>
<text x="345.4" y="133">6</text>
<text x="565.6" y="135.8">17</text>
<text x="574.6" y="135.8">18</text>
<text x="101.8" y="138.6">9</text>
<text x="112.9" y="141.3">9</text>
<text x="133.1" y="141.3">10</text>
<text x="147" y="138.6">10</text>
<text x="333.6" y="138.6">7</text>
<text x="345.4" y="138.6">8</text>
<text x="565.6" y="141.3">19</text>
<text x="574.6" y="141.3">20</text>
<text x="99" y="144.1">11</text>
<text x="99" y="149.7">13</text>
<text x="112.9" y="146.9">11</text>
<text x="133.1" y="146.9">12</text>
<text x="147" y="144.1">12</text>
<text x="147" y="149.7">14</text>
<text x="333.6" y="144.1">9</text>
<text x="333.6" y="149.7">11</text>
<text x="342.7" y="144.1">10</text>
<text x="342.7" y="149.7">12</text>
<text x="565.6" y="146.9">21</text>
<text x="574.6" y="146.9">22</text>
<text x="742.2" y="145.3">1</text>
<text x="99" y="155.3">15</text>
<text x="112.9" y="152.5">13</text>
<text x="133.1" y="152.5">14</text>
<text x="147" y="155.3">16</text>
<text x="333.6" y="155.3">13</text>
<text x="342.7" y="155.3">14</text>
<text x="565.6" y="152.5">23</text>
<text x="574.6" y="152.5">24</text>
<text x="742.2" y="150.8">6</text>
<text x="99" y="160.9">17</text>
<text x="112.9" y="158.1">15</text>
<text x="133.1" y="158.1">16</text>
<text x="147" y="160.9">18</text>
<text x="333.6" y="160.9">15</text>
<text x="342.7" y="160.9">16</text>
<text x="565.6" y="158.1">25</text>
<text x="574.6" y="158.1">26</text>
<text x="742.2" y="156.4">2</text>
<text x="770.7" y="156.4">11</text>
<text x="99" y="166.5">19</text>
<text x="112.9" y="163.7">17</text>
<text x="133.1" y="163.7">18</text>
<text x="147" y="166.5">20</text>
<text x="333.6" y="166.5">17</text>
<text x="342.7" y="166.5">18</text>
<text x="565.6" y="163.7">27</text>
<text x="574.6" y="163.7">28</text>
<text x="742.2" y="167.6">3</text>
<text x="742.2" y="162">7</text>
<text x="770.7" y="167.6">10</text>
<text x="99" y="172.1">21</text>
<text x="112.9" y="169.3">19</text>
<text x="133.1" y="169.3">20</text>
<text x="147" y="172.1">22</text>
<text x="333.6" y="172.1">19</text>
<text x="342.7" y="172.1">20</text>
<text x="565.6" y="169.3">29</text>
<text x="574.6" y="169.3">30</text>
<text x="742.2" y="173.2">8</text>
<text x="99" y="177.7">23</text>
<text x="112.9" y="174.9">21</text>
<text x="133.1" y="174.9">22</text>
<text x="147" y="177.7">24</text>
<text x="333.6" y="177.7">21</text>
<text x="342.7" y="177.7">22</text>
<text x="565.6" y="174.9">31</text>
<text x="574.6" y="174.9">32</text>
<text x="742.2" y="178.8">4</text>
<text x="99" y="183.2">25</text>
<text x="112.9" y="180.5">23</text>
<text x="133.1" y="180.5">24</text>
<text x="147" y="183.2">26</text>
<text x="333.6" y="183.2">23</text>
<text x="342.7" y="183.2">24</text>
<text x="565.6" y="180.5">33</text>
<text x="574.6" y="180.5">34</text>
<text x="742.2" y="184.4">9</text>
<text x="99" y="188.8">27</text>
<text x="112.9" y="186">25</text>
<text x="112.9" y="191.6">27</text>
<text x="133.1" y="186">26</text>
<text x="133.1" y="191.6">28</text>
<text x="147" y="188.8">28</text>
<text x="333.6" y="188.8">25</text>
<text x="342.7" y="188.8">26</text>
<text x="565.6" y="186">35</text>
<text x="565.6" y="191.6">37</text>
<text x="574.6" y="186">36</text>
<text x="574.6" y="191.6">38</text>
<text x="742.2" y="189.9">5</text>
<text x="99" y="194.4">29</text>
<text x="112.9" y="197.2">29</text>
<text x="133.1" y="197.2">30</text>
<text x="147" y="194.4">30</text>
<text x="333.6" y="194.4">27</text>
<text x="342.7" y="194.4">28</text>
<text x="565.6" y="197.2">39</text>
<text x="574.6" y="197.2">40</text>
<text x="99" y="200">31</text>
<text x="112.9" y="202.8">31</text>
<text x="133.1" y="202.8">32</text>
<text x="147" y="200">32</text>
<text x="333.6" y="200">29</text>
<text x="342.7" y="200">30</text>
<text x="99" y="205.6">33</text>
<text x="112.9" y="208.4">33</text>
<text x="133.1" y="208.4">34</text>
<text x="147" y="205.6">34</text>
<text x="333.6" y="205.6">31</text>
<text x="342.7" y="205.6">32</text>
<text x="99" y="211.2">35</text>
<text x="112.9" y="214">35</text>
<text x="133.1" y="214">36</text>
<text x="147" y="211.2">36</text>
<text x="99" y="216.8">37</text>
<text x="112.9" y="219.6">37</text>
<text x="133.1" y="219.6">38</text>
<text x="147" y="216.8">38</text>
<text x="99" y="222.3">39</text>
<text x="99" y="227.9">41</text>
<text x="112.9" y="225.1">39</text>
<text x="133.1" y="225.1">40</text>
<text x="147" y="222.3">40</text>
<text x="147" y="227.9">42</text>
<text x="99" y="233.5">43</text>
<text x="112.9" y="230.7">41</text>
<text x="133.1" y="230.7">42</text>
<text x="147" y="233.5">44</text>
<text x="99" y="239.1">45</text>
<text x="112.9" y="236.3">43</text>
<text x="133.1" y="236.3">44</text>
<text x="147" y="239.1">46</text>
<text x="742.2" y="234.6">1</text>
<text x="99" y="244.7">47</text>
<text x="112.9" y="241.9">45</text>
<text x="133.1" y="241.9">46</text>
<text x="147" y="244.7">48</text>
<text x="742.2" y="245.8">2</text>
<text x="742.2" y="240.2">6</text>
<text x="770.7" y="245.8">11</text>
<text x="99" y="250.3">49</text>
<text x="112.9" y="247.5">47</text>
<text x="133.1" y="247.5">48</text>
<text x="147" y="250.3">50</text>
<text x="742.2" y="251.4">7</text>
<text x="99" y="255.9">51</text>
<text x="112.9" y="253.1">49</text>
<text x="133.1" y="253.1">50</text>
<text x="147" y="255.9">52</text>
<text x="742.2" y="257">3</text>
<text x="770.7" y="257">10</text>
<text x="99" y="261.4">53</text>
<text x="112.9" y="258.7">51</text>
<text x="133.1" y="258.7">52</text>
<text x="147" y="261.4">54</text>
<text x="565.6" y="258.7">1</text>
<text x="577.4" y="258.7">2</text>
<text x="742.2" y="262.6">8</text>
<text x="99" y="267">55</text>
<text x="112.9" y="264.2">53</text>
<text x="112.9" y="269.8">55</text>
<text x="133.1" y="264.2">54</text>
<text x="133.1" y="269.8">56</text>
<text x="147" y="267">56</text>
<text x="565.6" y="264.2">3</text>
<text x="565.6" y="269.8">5</text>
<text x="577.4" y="264.2">4</text>
<text x="577.4" y="269.8">6</text>
<text x="742.2" y="268.2">4</text>
<text x="99" y="272.6">57</text>
<text x="112.9" y="275.4">57</text>
<text x="133.1" y="275.4">58</text>
<text x="147" y="272.6">58</text>
<text x="565.6" y="275.4">7</text>
<text x="577.4" y="275.4">8</text>
<text x="742.2" y="273.7">9</text>
<text x="99" y="278.2">59</text>
<text x="112.9" y="281">59</text>
<text x="133.1" y="281">60</text>
<text x="147" y="278.2">60</text>
<text x="565.6" y="281">9</text>
<text x="574.6" y="281">10</text>
<text x="742.2" y="279.3">5</text>
<text x="99" y="283.8">61</text>
<text x="112.9" y="286.6">61</text>
<text x="133.1" y="286.6">62</text>
<text x="147" y="283.8">62</text>
<text x="565.6" y="286.6">11</text>
<text x="574.6" y="286.6">12</text>
<text x="99" y="289.4">63</text>
<text x="112.9" y="292.2">63</text>
<text x="133.1" y="292.2">64</text>
<text x="147" y="289.4">64</text>
<text x="565.6" y="292.2">13</text>
<text x="574.6" y="292.2">14</text>
<text x="99" y="295">65</text>
<text x="112.9" y="297.8">65</text>
<text x="133.1" y="297.8">66</text>
<text x="147" y="295">66</text>
<text x="565.6" y="297.8">15</text>
<text x="574.6" y="297.8">16</text>
<text x="99" y="300.5">67</text>
<text x="112.9" y="303.3">67</text>
<text x="133.1" y="303.3">68</text>
<text x="147" y="300.5">68</text>
<text x="565.6" y="303.3">17</text>
<text x="574.6" y="303.3">18</text>
<text x="99" y="306.1">69</text>
<text x="99" y="311.7">71</text>
<text x="112.9" y="308.9">69</text>
<text x="133.1" y="308.9">70</text>
<text x="147" y="306.1">70</text>
<text x="147" y="311.7">72</text>
<text x="565.6" y="308.9">19</text>
<text x="574.6" y="308.9">20</text>
<text x="99" y="317.3">73</text>
<text x="112.9" y="314.5">71</text>
<text x="133.1" y="314.5">72</text>
<text x="147" y="317.3">74</text>
<text x="565.6" y="314.5">21</text>
<text x="574.6" y="314.5">22</text>
<text x="99" y="322.9">75</text>
<text x="112.9" y="320.1">73</text>
<text x="133.1" y="320.1">74</text>
<text x="147" y="322.9">76</text>
<text x="565.6" y="320.1">23</text>
<text x="574.6" y="320.1">24</text>
<text x="99" y="328.5">77</text>
<text x="112.9" y="325.7">75</text>
<text x="133.1" y="325.7">76</text>
<text x="147" y="328.5">78</text>
<text x="565.6" y="325.7">25</text>
<text x="574.6" y="325.7">26</text>
<text x="99" y="334.1">79</text>
<text x="112.9" y="331.3">77</text>
<text x="133.1" y="331.3">78</text>
<text x="147" y="334.1">80</text>
<text x="294.6" y="334.1">1</text>
<text x="339.8" y="334.1">3</text>
<text x="367.2" y="334.1">1</text>
<text x="401.3" y="334.1">2</text>
<text x="565.6" y="331.3">27</text>
<text x="574.6" y="331.3">28</text>
<text x="112.9" y="336.9">79</text>
<text x="133.1" y="336.9">80</text>
<text x="305.7" y="336.9">IN</text>
<text x="321" y="336.9">OUT</text>
<text x="565.6" y="336.9">29</text>
<text x="574.6" y="336.9">30</text>
<text x="565.6" y="342.4">31</text>
<text x="574.6" y="342.4">32</text>
<text x="565.6" y="348">33</text>
<text x="565.6" y="353.6">35</text>
<text x="574.6" y="348">34</text>
<text x="574.6" y="353.6">36</text>
<text x="565.6" y="359.2">37</text>
<text x="574.6" y="359.2">38</text>
<text x="565.6" y="364.8">39</text>
<text x="574.6" y="364.8">40</text>
<text x="631.5" y="446.9">Copyright © 2004 Bitwise Systems. All rights reserved. This document contains</text>
<text x="632.9" y="452.5">confidential information and trade secrets of Bitwise Systems, and is protected by</text>
<text x="632.9" y="458.1">United States and international copyright laws. Use, disclosure, or reproduction is</text>
<text x="632.9" y="463.7">prohibited.</text>
<text x="634.3" y="479.3">Title</text>
<text x="634.3" y="496.1">Size</text>
<text x="662.3" y="496.1">Number</text>
<text x="774" y="496.1">Revision</text>
<text x="637.1" y="504.4">B</text>
<text x="634.3" y="512.8">Date:</text>
<text x="659.5" y="512.8">8/5/2005</text>
<text x="746.1" y="512.8">Sheet</text>
<text x="764.6" y="512.8">of 1 of 1</text>
<text x="634.3" y="518.4">File:</text>
<text x="659.5" y="518.4">C:\Bhenry\..\OVT Adapter Board.SCHDOC</text>
<text x="746.1" y="518.4">Drawn By:</text>
</g>
<g font-size="4.9" fill="#000080">
<text x="301.8" y="328.4">U1</text>
<text x="335.3" y="361.9">LM2937IMP-2.5</text>
</g>
<text font-size="4.9" x="313" y="344">GND</text>
<text font-size="4.8" x="317.1" y="353.6" transform="rotate(-90 317.1 353.6)">2</text>
</svg>
